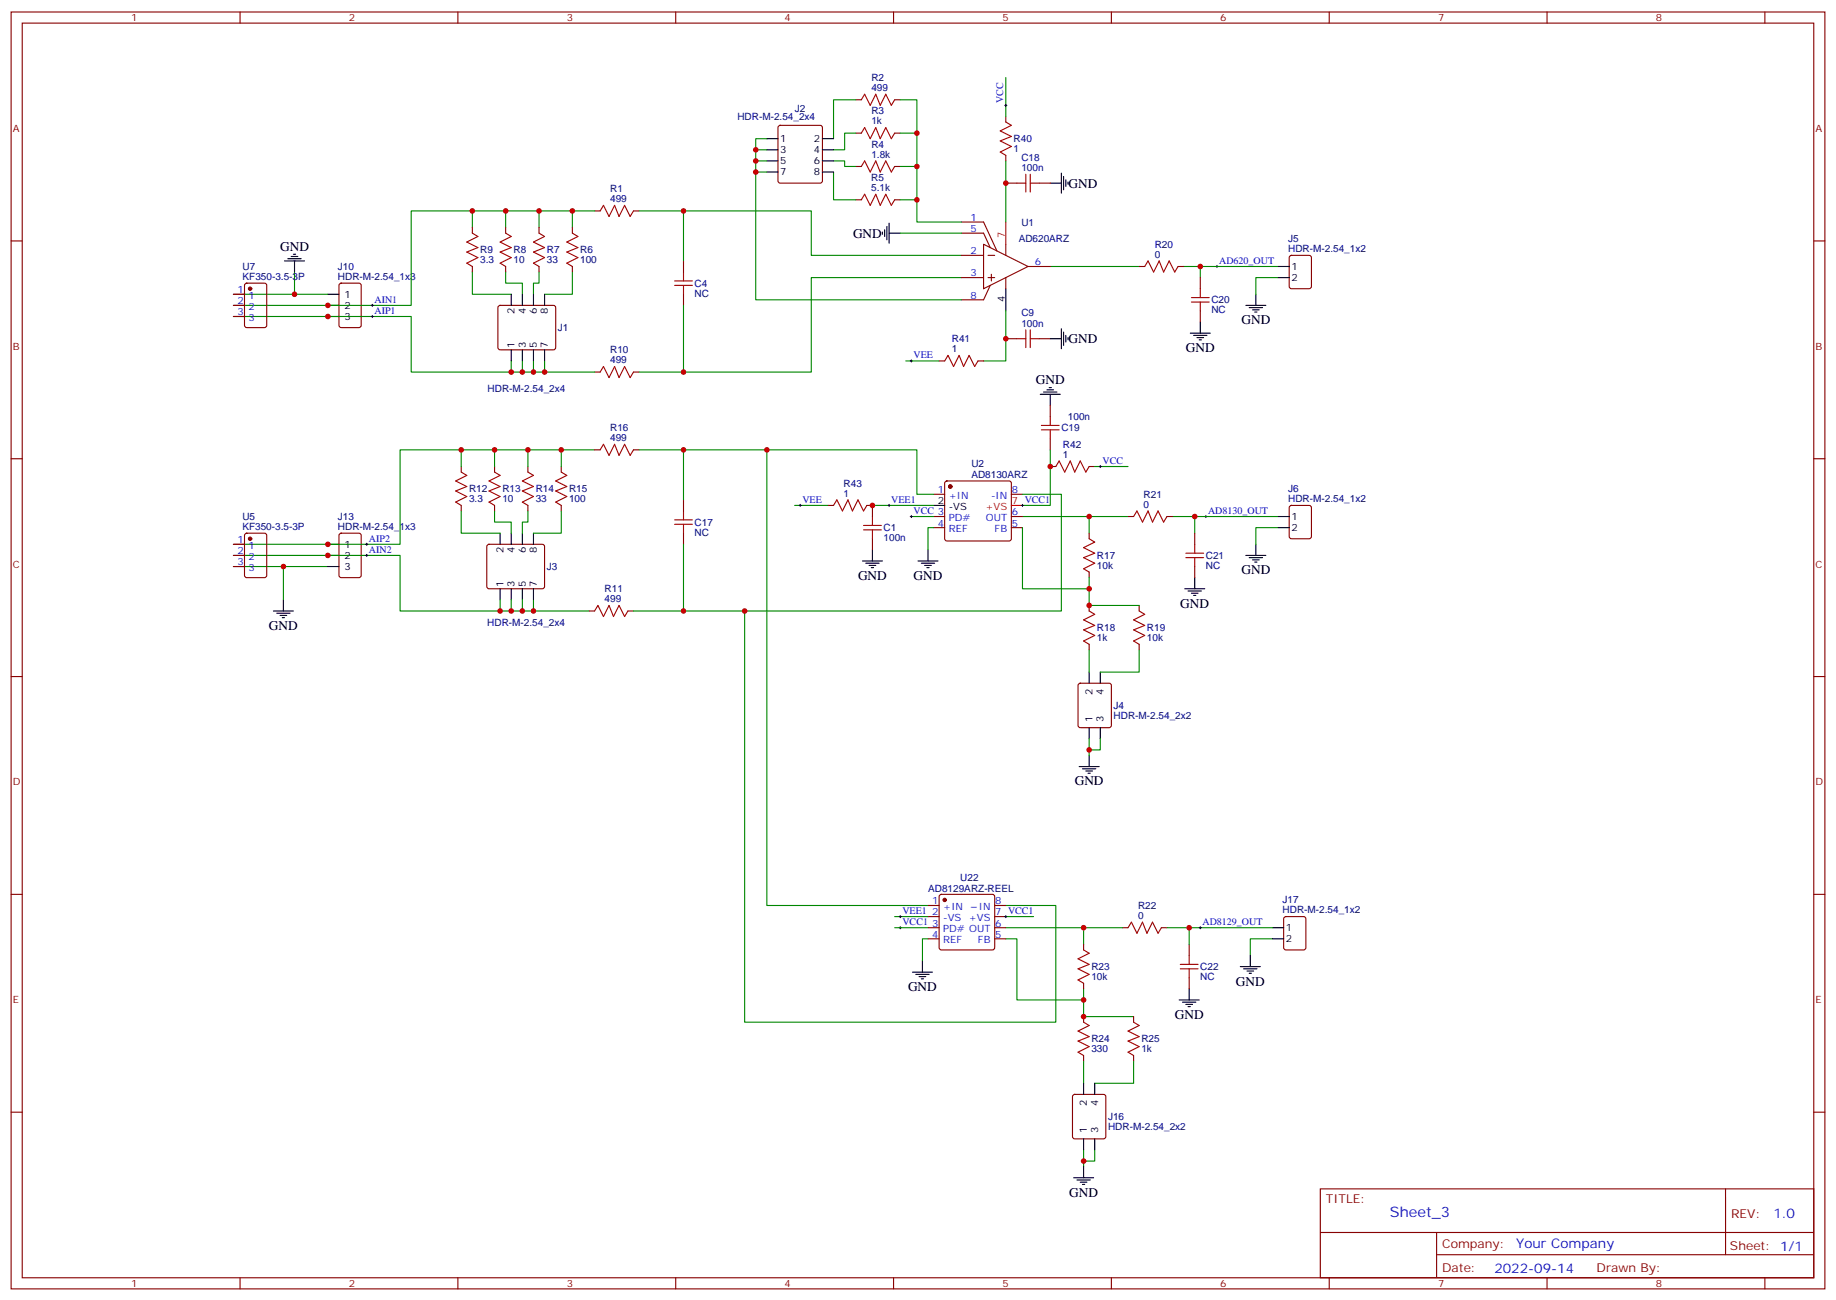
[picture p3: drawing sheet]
<svg xmlns="http://www.w3.org/2000/svg" width="583mm" height="413mm" viewBox="0 0 583 413" stroke-linecap="round" stroke-linejoin="round" font-family="sans-serif">
<g fill="none" stroke="#870000" stroke-width=".35">
<path d="M3.5 3.8h575.8v405.4h-575.8zM7.1 7.3h568.6v398.3h-568.6zM76.2 3.8v3.5M145.3 3.8v3.5M214.5 3.8v3.5M283.6 3.8v3.5M352.8 3.8v3.5M421.9 3.8v3.5M491.1 3.8v3.5M560.2 3.8v3.5M247.2 40l.4-.2h12.7l.5 .2 .3 .5v16.9l-.3 .5-.5 .2h-12.7l-.4-.2-.3-.5v-16.9zM271.6 31.7h1.8"/>
<path d="M284 31.7h1.8M319.3 37v1.7M271.6 42.3h1.8M271.6 52.8h1.8M284 42.3h1.8M284 52.8h1.8M319.3 58.1h3.5M319.3 49.3v1.8M329.8 58.1h3.6M3.5 76.5h3.6M149.9 72.2v1.8M160.5 72.2v1.8"/>
<path d="M171.1 72.2v1.8M181.7 72.2v1.8M188.7 67h1.8M201.1 67h1.7M271.6 63.4h1.8M284 63.4h1.8M305.2 74h7l2.1 4.6M305.2 70.5h7l4.2 9.2M312.2 77.5l14.1 7.1-14.1 7.1zM319.3 77.5v3.6M575.7 76.5h3.6M74.1 93.4h3.5"/>
<path d="M74.1 96.9h3.5M77.8 90.1l.5-.2h5.7l.6 .4 .1 13-.5 .6-5.9 .1-.6-.5-.1-12.9zM107.8 90.1l.5-.2h5.6l.7 .4 .1 13-.5 .6-5.9 .1-.6-.5-.1-12.9zM149.9 84.6v1.8M158.3 97.1l.4-.2h17l.5 .2 .2 .5v12.7l-.2 .5-.5 .3h-17l-.4-.3-.3-.5v-12.7zM160.5 84.6v1.8M171.1 84.6v1.8M181.7 84.6v1.8M217 82.8v3.6M217 93.4v3.5M305.2 88.1h7M305.2 81.1h7"/>
<path d="M313.6 88.1h2.1M313.6 81.1h2.1M314.3 90.6l-2.1 4.6h-7M314.7 87.1v2.1M319.3 88.1v3.6M326.3 84.6h7.1M361.6 84.6h1.8M373.9 84.6h1.8M381 88.1v3.6M381 98.7v3.5M409.5 81.3l.4-.2h5.7l.6 .4 .1 9.4-.5 .7-5.9 .1-.6-.5-.1-9.4zM74.1 100.5h3.5"/>
<path d="M188.7 118.1h1.8M201.1 118.1h1.7M298.1 114.6h1.8M310.4 114.6h1.8M319.3 107.5h3.5M329.8 107.5h3.6M333.4 128.7v3.5M333.4 139.3v3.5M3.5 145.6h3.6M146.4 148.1v1.8M157 148.1v1.8M167.6 148.1v1.8"/>
<path d="M178.2 148.1v1.8M188.7 142.8h1.8M201.1 142.8h1.7M217 158.7v3.5M296.3 156.9h3.6M300.1 152.9l.5-.2h19.7l.5 .2 .2 .5v17.6l-.2 .5-.5 .2h-19.7l-.5-.2-.2-.5v-17.6zM321 156.9h3.6M333.4 148.1h1.7M345.7 148.1h1.8M575.7 145.6h3.6M74.1 172.8h3.5M74.1 176.3h3.5"/>
<path d="M74.1 179.8h3.5M77.8 169.5l.5-.2h5.7l.6 .4 .1 13-.5 .6-5.9 .1-.6-.5-.1-12.9zM107.8 169.5l.5-.2h5.6l.7 .4 .1 13-.5 .6-5.9 .1-.6-.5-.1-12.9zM146.4 160.4v1.8M154.8 173l.4-.2h17l.5 .2 .2 .5v12.7l-.3 .5-.4 .2h-17l-.5-.2-.2-.5v-12.7zM157 160.4v1.8M167.6 160.4v1.8M178.2 160.4v1.8M217 169.3v3.5M262.8 160.4h1.8M275.2 160.4h1.7v3.6M276.9 171v3.6"/>
<path d="M296.3 164h3.6M296.3 167.5h3.6M321 164h3.6M321 167.5h3.6M345.7 169.3v1.7M358.1 164h1.7M370.4 164h1.8M379.2 169.3v3.5M379.2 179.8v3.6M409.5 160.6l.4-.2h5.7l.6 .5 .1 9.4-.5 .7h-5.9l-.6-.4-.1-9.5zM187 194h1.7M199.3 194h1.8"/>
<path d="M345.7 181.6v1.8M345.7 192.2v1.8M361.6 192.2v1.8M3.5 214.8h3.6M342.4 217.1l.5-.2h9.2l.5 .2 .2 .5v12.7l-.3 .5-.4 .2h-9.2l-.5-.2-.2-.5v-12.7zM345.7 204.5v1.8M361.6 204.5v1.8M575.7 214.8h3.6M3.5 283.9h3.6M294.6 294.5h3.5M294.6 287.4h3.5M294.6 291h3.5"/>
<path d="M294.6 298h3.5M298.3 284.1l.5-.2h16.2l.5 .2 .2 .5v16.2l-.2 .5-.5 .3h-16.2l-.5-.3-.2-.5v-16.2zM315.7 294.5h3.6M315.7 287.4h3.6M315.7 291h3.6M315.7 298h3.6M344 299.8v1.8M356.3 294.5h1.8M368.7 294.5h1.7M377.5 299.8v3.5M407.7 291.2l.5-.2h5.6l.7 .4v9.4l-.4 .7-5.9 .1-.7-.5v-9.4zM575.7 283.9h3.6"/>
<path d="M344 312.1v1.8M377.5 310.4v3.5M344 322.7v1.8M344 335.1v1.7M359.8 322.7v1.8M359.8 335.1v1.7M3.5 353.1h3.6M340.7 347.6l.4-.2h9.2l.5 .2 .2 .5v12.7l-.2 .5-.5 .2h-9.2l-.5-.2-.2-.5v-12.7zM575.7 353.1h3.6M419.1 377.4h156.6v28.2h-156.6zM547.7 377.4v20.9M419.1 391.2h156.5"/>
<path d="M456 398.3h119.6M456 391.2v14.2M76.2 405.6v3.6M145.3 405.6v3.6M214.5 405.6v3.6M283.6 405.6v3.6M352.8 405.6v3.6M421.9 405.6v3.6M491.1 405.6v3.6M560.2 405.6v3.6"/>
</g>
<g fill="none" stroke="#008700" stroke-width=".35">
<path d="M271.6 31.7h-7v12.3M285.8 31.7h5.2v31.7h-5.2M319.3 24.6v12.4M239.9 54.6h3.5M239.9 51.1h3.5M239.9 47.6h3.5M243.4 44h-3.5v51.2h65.3M264.6 51.1h3.5v1.7h3.5M264.6 54.6v8.8h7M271.6 42.3h-3.5v5.3h-3.5M285.8 52.8h5.2M285.8 42.3h5.2"/>
<path d="M319.3 51.1v19.4M149.9 72.2v-5.2h31.8v5.2M149.9 67h-19.4v29.9h-56.4M160.5 67v5.2M171.1 67v5.2M181.7 67h7M202.8 67h54.7v14.1h47.7M217 67v15.8M285.8 74h19.4M291 63.4v7.1h14.2M93.5 86.4v7h-19.4M93.5 93.4h10.6"/>
<path d="M149.9 86.4v7h12.4M160.5 86.4v3.5h5.3v3.5M171.1 86.4v3.5h-1.8v3.5M181.7 86.4v7h-8.8M217 96.9v21.2M305.2 88.1h-47.7v30h-54.7M319.3 98.7v15.9h-7.1M333.4 84.6h28.2M375.7 84.6h30M381 84.6v3.5M405.7 88.1h-7.1v5.3M74.1 100.5h56.4v17.6h31.8"/>
<path d="M162.3 114.6v3.5h26.4M165.8 114.6v3.5M169.3 114.6v3.5M172.9 114.6v3.5M287.5 114.6h10.6M146.4 142.8h-19.4v30h-52.9M146.4 148.1v-5.3h31.8v5.3M157 142.8v5.3M167.6 142.8v5.3M178.2 142.8h10.5M202.8 142.8h88.2v14.1h5.3M217 142.8v15.9"/>
<path d="M243.4 142.8v144.6h51.2M324.6 156.9h12.3v37.1h-135.8M333.4 142.8v17.6h-8.8M347.5 148.1h10.6M74.1 176.3h52.9v17.7h31.7M74.1 179.8h15.9v10.6M90 179.8h14.1M146.4 162.2v7.1h12.3M157 162.2v3.5h5.3v3.6M167.6 162.2v3.5h-1.8v3.6M178.2 162.2v7.1h-8.9M217 172.8v21.2"/>
<path d="M252.2 160.4h10.6M276.9 160.4h19.4M289.3 164h7M296.3 167.5h-1.7v7.1M324.6 164h33.5M324.6 167.5v19.4h21.1v-3.5M345.7 164v5.3M372.2 164h33.5M379.2 164v5.3M405.7 167.5h-7.1v5.3M158.7 190.4v3.6h28.3M162.3 190.4v3.6"/>
<path d="M165.8 190.4v3.6M169.3 190.4v3.6M236.4 194v130.5h98.7v-37.1h-15.8M345.7 186.9v5.3h15.9M345.7 206.3v7.1M361.6 206.3v7.1h-12.4M345.7 234.5v5.3M349.2 234.5v3.6h-3.5M284 294.5h10.6M284 291h10.6M294.6 298h-1.8v7.1M319.3 298h3.5v19.4h21.2v-3.5"/>
<path d="M319.3 294.5h37M319.3 291h8.8M344 294.5v5.3M370.4 294.5h33.5M377.5 294.5v5.3M403.9 298h-7v5.3M344 317.4v5.3h15.8M344 336.8v7.1M359.8 336.8v7.1h-12.3M344 365.1v5.2M347.5 365.1v3.5h-3.5"/>
</g>
<g fill="none" stroke="#000" stroke-width=".32">
<path d="M318.9 33.4h.7M319.3 33.1v.7M117.8 96.9h.7M118.2 96.6v.7M385.9 84.6h.7M386.3 84.2v.7M117.8 100.5h.7M118.2 100.1v.7M288.9 114.6h.7M289.3 114.2v.7M348.9 148.1h.7M349.2 147.7v.7"/>
<path d="M116.1 172.8h.7M116.1 176.3h.7M116.4 172.4v.7M116.4 176v.7M253.6 160.4h.8M254 160.1v.7M281.9 160.4h.7M282.2 160.1v.7M288.9 164h.7M289.3 163.6v.7M324.2 160.4h.7M324.6 160.1v.7"/>
<path d="M382.4 164h.7M382.8 163.6v.7M285.4 294.5h.7M285.4 291h.7M285.8 290.6v.7M285.8 294.1v.8M318.9 291h.7M319.3 290.6v.7M380.6 294.5h.8M381 294.1v.8"/>
</g>
<g fill="none" stroke="#000" stroke-width=".35">
<path d="M243.4 44h3.5M243.4 47.6h3.5M243.4 51.1h3.5M243.4 54.6h3.5M261.1 44h3.5M261.1 47.6h3.5M261.1 51.1h3.5M261.1 54.6h3.5M333.4 58.1h3.5M336.9 55v6.3M337.6 56v4.3M338.3 57.1v2.1"/>
<path d="M339 57.8v.7M280.1 73.7v.7M280.8 73v2.1M281.5 71.9v4.2M282.2 74h3.6M282.2 70.8v6.4M90.3 82.8h6.4M91.4 82.1h4.2M92.4 81.4h2.1M93.1 80.7h.7M93.5 82.8v3.6M104.1 93.4h3.5"/>
<path d="M104.1 96.9h3.5M162.3 93.4v3.5M165.8 93.4v3.5M169.3 93.4v3.5M172.9 93.4v3.5M319.3 91.7v7M395.5 96.9h6.3M396.5 97.6h4.3M397.6 98.4h2.1M398.3 99.1h.7M398.6 93.4v3.5M405.7 84.6h3.5"/>
<path d="M405.7 88.1h3.5M104.1 100.5h3.5M162.3 111.1v3.5M165.8 111.1v3.5M169.3 111.1v3.5M172.9 111.1v3.5M333.4 107.5h3.5M336.9 104.4v6.3M337.6 105.4v4.2M338.3 106.5v2.1M339 107.2v.7M377.8 105.8h6.4"/>
<path d="M378.9 106.5h4.2M379.9 107.2h2.2M380.6 107.9h.8M381 102.2v3.6M330.2 125.2h6.3M331.3 124.5h4.2M332.3 123.8h2.1M333 123h.7M333.4 125.2v3.5M104.1 179.8h3.5M104.1 172.8h3.5M104.1 176.3h3.5"/>
<path d="M158.7 169.3v3.5M162.3 169.3v3.5M165.8 169.3v3.5M169.3 169.3v3.5M273.8 178.1h6.3M274.8 178.8h4.2M275.9 179.5h2.1M276.9 174.6v3.5M291.4 178.1h6.3M292.5 178.8h4.2M293.5 179.5h2.1M294.6 174.6v3.5"/>
<path d="M296.3 160.4h3.6M395.5 176.3h6.3M396.5 177h4.3M397.6 177.7h2.1M398.3 178.4h.7M398.6 172.8v3.5M405.7 164h3.5M405.7 167.5h3.5M86.8 194h6.3M87.8 194.7h4.3M88.9 195.4h2.1M89.6 196.1h.7"/>
<path d="M90 190.4v3.6M158.7 186.9v3.5M162.3 186.9v3.5M165.8 186.9v3.5M169.3 186.9v3.5M276.6 180.2h.7M294.2 180.2h.7M376.1 186.9h6.3M377.1 187.6h4.3M378.2 188.3h2.1M378.9 189h.7M379.2 183.4v3.5"/>
<path d="M345.7 213.4v3.5M349.2 213.4v3.5M345.7 231v3.5M345.7 239.8v3.5M349.2 231v3.5M342.5 243.3h6.4M343.6 244.1h4.2M344.7 244.8h2.1M345.4 245.5h.7M403.9 294.5h3.6M403.9 298h3.6M289.6 308.6h6.4"/>
<path d="M290.7 309.3h4.2M291.7 310h2.2M292.5 310.7h.7M292.8 305.1v3.5M374.3 317.4h6.3M375.4 318.1h4.2M376.4 318.8h2.1M377.1 319.5h.7M377.5 313.9v3.5M393.7 306.8h6.3M394.8 307.6h4.2M395.8 308.3h2.1"/>
<path d="M396.5 309h.7M396.9 303.3v3.5M344 343.9v3.5M347.5 343.9v3.5M340.8 373.9h6.3M341.8 374.6h4.3M342.9 375.3h2.1M343.6 376h.7M344 361.5v3.6M344 370.3v3.6M347.5 361.5v3.6"/>
</g>
<g fill="none" stroke="#a10000" stroke-width=".35">
<path d="M273.4 31.7l1.1-1.8 1.7 3.5 1.8-3.5 1.4 3.5 1.8-3.5 1.7 3.5 1.1-1.7M319.3 38.7l1.7 1.1-3.5 1.8 3.5 1.7-3.5 1.4 3.5 1.8-3.5 1.8 1.8 1M273.4 42.3l1.1-1.8 1.7 3.5 1.8-3.5 1.4 3.5 1.8-3.5 1.7 3.5 1.1-1.7M273.4 52.8l1.1-1.7 1.7 3.5 1.8-3.5 1.4 3.5 1.8-3.5 1.7 3.5 1.1-1.8M322.8 58.1h2.8M325.6 55.3v5.7M327 55.3v5.7M327 58.1h2.8M149.9 74l1.8 1.1-3.5 1.7 3.5 1.8-3.5 1.4 3.5 1.8-3.5 1.7 1.7 1.1M160.5 74l1.8 1.1-3.6 1.7 3.6 1.8-3.6 1.4 3.6 1.8-3.6 1.7 1.8 1.1M171.1 74l1.8 1.1-3.6 1.7 3.6 1.8-3.6 1.4 3.6 1.8-3.6 1.7 1.8 1.1M181.7 74l1.7 1.1-3.5 1.7 3.5 1.8-3.5 1.4 3.5 1.8-3.5 1.7 1.8 1.1"/>
<path d="M190.5 67l1.1-1.8 1.7 3.5 1.8-3.5 1.4 3.5 1.8-3.5 1.7 3.5 1.1-1.7M273.4 63.4l1.1-1.7 1.7 3.5 1.8-3.5 1.4 3.5 1.8-3.5 1.7 3.5 1.1-1.8M214.1 90.6h5.7M214.1 89.2h5.7M217 86.4v2.8M217 90.6v2.8M363.4 84.6l1-1.8 1.8 3.6 1.7-3.6 1.5 3.6 1.7-3.6 1.8 3.6 1-1.8M378.2 94.5h5.6M378.2 95.9h5.6M381 91.7v2.8M381 95.9v2.8M190.5 118.1l1.1-1.8 1.7 3.6 1.8-3.6 1.4 3.6 1.8-3.6 1.7 3.6 1.1-1.8"/>
<path d="M299.9 114.6l1-1.8 1.8 3.5 1.7-3.5 1.5 3.5 1.7-3.5 1.8 3.5 1-1.7M322.8 107.5h2.8M325.6 104.7v5.6M327 104.7v5.6M327 107.5h2.8M330.6 136.5h5.6M330.6 135h5.6M333.4 132.2v2.8M333.4 136.5v2.8M146.4 149.9l1.8 1-3.6 1.8 3.6 1.7-3.6 1.5 3.6 1.7-3.6 1.8 1.8 1M157 149.9l1.7 1-3.5 1.8 3.5 1.7-3.5 1.5 3.5 1.7-3.5 1.8 1.8 1M167.6 149.9l1.7 1-3.5 1.8 3.5 1.7-3.5 1.5 3.5 1.7-3.5 1.8 1.8 1"/>
<path d="M178.2 149.9l1.7 1-3.5 1.8 3.5 1.7-3.5 1.5 3.5 1.7-3.5 1.8 1.8 1M190.5 142.8l1.1-1.8 1.7 3.6 1.8-3.6 1.4 3.6 1.8-3.6 1.7 3.6 1.1-1.8M335.1 148.1l1.1-1.8 1.8 3.6 1.7-3.6 1.4 3.6 1.8-3.6 1.8 3.6 1-1.8M214.1 166.4h5.7M214.1 165h5.7M217 162.2v2.8M217 166.4v2.9M264.6 160.4l1-1.7 1.8 3.5 1.8-3.5 1.4 3.5 1.7-3.5 1.8 3.5 1.1-1.8M274.1 168.2h5.7M274.1 166.8h5.7M276.9 164v2.8M276.9 168.2v2.8"/>
<path d="M345.7 171l1.8 1.1-3.5 1.7 3.5 1.8-3.5 1.4 3.5 1.8-3.5 1.8 1.7 1M359.8 164l1.1-1.8 1.8 3.5 1.7-3.5 1.4 3.5 1.8-3.5 1.8 3.5 1-1.7M376.4 177h5.7M376.4 175.6h5.7M379.2 172.8v2.8M379.2 177v2.8M188.7 194l1.1-1.8 1.8 3.5 1.7-3.5 1.4 3.5 1.8-3.5 1.8 3.5 1-1.7M345.7 194l1.8 1-3.5 1.8 3.5 1.7-3.5 1.5 3.5 1.7-3.5 1.8 1.7 1M361.6 194l1.8 1-3.6 1.8 3.6 1.7-3.6 1.5 3.6 1.7-3.6 1.8 1.8 1M358.1 294.5l1-1.8 1.8 3.6 1.8-3.6 1.4 3.6 1.7-3.6 1.8 3.6 1.1-1.8M344 301.6l1.7 1-3.5 1.8 3.5 1.7-3.5 1.5 3.5 1.7-3.5 1.8 1.8 1M374.6 307.6h5.7"/>
<path d="M374.6 306.1h5.7M377.5 303.3v2.8M377.5 307.6v2.8M344 324.5l1.7 1-3.5 1.8 3.5 1.8-3.5 1.4 3.5 1.7-3.5 1.8 1.8 1.1M359.8 324.5l1.8 1-3.5 1.8 3.5 1.8-3.5 1.4 3.5 1.7-3.5 1.8 1.7 1.1"/>
</g>
<path d="M319.3 70.5v7M321 160.4h3.6" fill="none" stroke="#f00" stroke-width=".35"/>
<g fill="#870000" stroke="#870000" stroke-width=".35">
<circle cx="301.6" cy="154.4" r=".53"/>
<circle cx="79.4" cy="91.7" r=".53"/>
<circle cx="79.4" cy="171" r=".53"/>
<circle cx="299.9" cy="285.7" r=".53"/>
</g>
<g fill="#c00">
<circle cx="236.4" cy="194" r=".88"/>
<circle cx="243.4" cy="142.8" r=".88"/>
<circle cx="344" cy="368.6" r=".88"/>
<circle cx="344" cy="322.7" r=".88"/>
<circle cx="344" cy="317.4" r=".88"/>
<circle cx="344" cy="294.5" r=".88"/>
<circle cx="377.5" cy="294.5" r=".88"/>
<circle cx="381" cy="84.6" r=".88"/>
<circle cx="379.2" cy="164" r=".88"/>
<circle cx="90" cy="179.8" r=".88"/>
<circle cx="104.1" cy="176.3" r=".88"/>
<circle cx="104.1" cy="172.8" r=".88"/>
<circle cx="93.5" cy="93.4" r=".88"/>
<circle cx="104.1" cy="96.9" r=".88"/>
<circle cx="104.1" cy="100.5" r=".88"/>
<circle cx="291" cy="52.8" r=".88"/>
<circle cx="291" cy="42.3" r=".88"/>
<circle cx="291" cy="63.4" r=".88"/>
<circle cx="239.9" cy="54.6" r=".88"/>
<circle cx="239.9" cy="51.1" r=".88"/>
<circle cx="239.9" cy="47.6" r=".88"/>
<circle cx="160.5" cy="67" r=".88"/>
<circle cx="171.1" cy="67" r=".88"/>
<circle cx="181.7" cy="67" r=".88"/>
<circle cx="165.8" cy="118.1" r=".88"/>
<circle cx="169.3" cy="118.1" r=".88"/>
<circle cx="172.9" cy="118.1" r=".88"/>
<circle cx="149.9" cy="67" r=".88"/>
<circle cx="162.3" cy="118.1" r=".88"/>
<circle cx="158.8" cy="194" r=".88"/>
<circle cx="146.4" cy="142.8" r=".88"/>
<circle cx="169.3" cy="194" r=".88"/>
<circle cx="165.8" cy="194" r=".88"/>
<circle cx="162.3" cy="194" r=".88"/>
<circle cx="178.2" cy="142.8" r=".88"/>
<circle cx="167.6" cy="142.8" r=".88"/>
<circle cx="157" cy="142.8" r=".88"/>
<circle cx="345.7" cy="164" r=".88"/>
<circle cx="345.7" cy="186.9" r=".88"/>
<circle cx="345.7" cy="192.2" r=".88"/>
<circle cx="345.7" cy="238.1" r=".88"/>
<circle cx="217" cy="118.1" r=".88"/>
<circle cx="217" cy="67" r=".88"/>
<circle cx="217" cy="142.8" r=".88"/>
<circle cx="217" cy="194" r=".88"/>
<circle cx="319.3" cy="107.5" r=".88"/>
<circle cx="319.3" cy="58.1" r=".88"/>
<circle cx="333.4" cy="148.1" r=".88"/>
<circle cx="276.9" cy="160.4" r=".88"/>
</g>
<text font-size="4.6" fill="#00f" x="441.2" y="386.4">Sheet_3</text>
<g font-size="4.2">
<text x="339.2" y="59.5">GND</text>
<text x="270.8" y="75.4">GND</text>
<text x="88.9" y="79.6">GND</text>
<text x="394.1" y="102.9">GND</text>
<text x="339.2" y="108.9">GND</text>
<text x="376.4" y="111.8">GND</text>
<text x="328.8" y="122">GND</text>
<text x="272.4" y="184.1">GND</text>
<text x="290" y="184.1">GND</text>
<text x="394.1" y="182.3">GND</text>
<text x="374.7" y="192.9">GND</text>
<text x="85.4" y="200">GND</text>
<text x="341.1" y="249.3">GND</text>
<text x="288.2" y="314.6">GND</text>
<text x="392.3" y="312.8">GND</text>
<text x="372.9" y="323.4">GND</text>
<text x="339.4" y="379.9">GND</text>
</g>
<g font-size="4.2" fill="#00f">
<text x="562.9" y="386.7">1.0</text>
<text x="481.3" y="396.2">Your Company</text>
<text x="474.4" y="404">2022-09-14</text>
</g>
<g font-size="3.9" fill="#800">
<text x="420.9" y="382">TITLE:</text>
<text x="549.5" y="386.7">REV:</text>
<text x="457.8" y="396.2">Company:</text>
<text x="549.1" y="396.8">Sheet: 1/1</text>
<text x="457.8" y="403.9">Date:</text>
<text x="506.8" y="403.9">Drawn By:</text>
</g>
<g font-size="3.2" fill="#800">
<text x="41.6" y="6.8">1</text>
<text x="110.8" y="6.8">2</text>
<text x="179.9" y="6.8">3</text>
<text x="249.1" y="6.8">4</text>
<text x="318.2" y="6.8">5</text>
<text x="387.3" y="6.8">6</text>
<text x="456.5" y="6.8">7</text>
<text x="525.6" y="6.8">8</text>
<text x="4.1" y="41.9">A</text>
<text x="576.3" y="41.9">A</text>
<text x="4.1" y="111.1">B</text>
<text x="576.3" y="111.1">B</text>
<text x="4.1" y="180.2">C</text>
<text x="576.3" y="180.2">C</text>
<text x="4.1" y="249.3">D</text>
<text x="576.3" y="249.3">D</text>
<text x="4.1" y="318.5">E</text>
<text x="576.3" y="318.5">E</text>
<text x="41.6" y="408.6">1</text>
<text x="110.8" y="408.6">2</text>
<text x="179.9" y="408.6">3</text>
<text x="249.1" y="408.6">4</text>
<text x="318.2" y="408.6">5</text>
<text x="387.3" y="408.6">6</text>
<text x="456.5" y="408.6">7</text>
<text x="525.6" y="408.6">8</text>
</g>
<g font-size="3.2" fill="#000080">
<text x="276.6" y="28.9">499</text>
<text x="276.6" y="25.7">R2</text>
<text x="252.3" y="35.6">J2</text>
<text x="234.1" y="38.1">HDR-M-2.54_2x4</text>
<text x="276.6" y="39.4">1k</text>
<text x="276.6" y="36.3">R3</text>
<text x="276.6" y="46.8">R4</text>
<text x="321.7" y="45.2">R40</text>
<text x="276.6" y="50">1.8k</text>
<text x="321.7" y="48.3">1</text>
<text x="324.2" y="51">C18</text>
<text x="276.5" y="57.4">R5</text>
<text x="324.2" y="54.3">100n</text>
<text x="193.7" y="64.1">499</text>
<text x="193.7" y="60.9">R1</text>
<text x="276.5" y="60.6">5.1k</text>
<text x="324.2" y="71.7">U1</text>
<text x="323.4" y="77">AD620ARZ</text>
<text x="408.9" y="76.8">J5</text>
<text x="152.4" y="83.6">3.3</text>
<text x="152.4" y="80.5">R9</text>
<text x="163" y="83.6">10</text>
<text x="163" y="80.5">R8</text>
<text x="173.6" y="83.6">33</text>
<text x="173.6" y="80.5">R7</text>
<text x="184.1" y="83.6">100</text>
<text x="184.2" y="80.5">R6</text>
<text x="366.5" y="81.8">0</text>
<text x="366.6" y="78.6">R20</text>
<text x="408.9" y="80">HDR-M-2.54_1x2</text>
<text x="77" y="88.8">KF350-3.5-3P</text>
<text x="77" y="85.7">U7</text>
<text x="107.3" y="88.8">HDR-M-2.54_1x3</text>
<text x="107.3" y="85.6">J10</text>
<text x="220.5" y="94.2">NC</text>
<text x="220.5" y="91">C4</text>
<text x="324.2" y="100.4">C9</text>
<text x="384.5" y="99.5">NC</text>
<text x="384.5" y="96.3">C20</text>
<text x="177.1" y="105.1">J1</text>
<text x="324.2" y="103.6">100n</text>
<text x="193.7" y="112.1">R10</text>
<text x="302.1" y="111.8">1</text>
<text x="302.1" y="108.6">R41</text>
<text x="193.7" y="115.3">499</text>
<text x="154.8" y="124.5">HDR-M-2.54_2x4</text>
<text x="193.7" y="136.8">R16</text>
<text x="336.9" y="136.9">C19</text>
<text x="339" y="133.4">100n</text>
<text x="193.7" y="140">499</text>
<text x="337.4" y="142.1">R42</text>
<text x="308.3" y="148.4">U2</text>
<text x="337.4" y="145.3">1</text>
<text x="267.8" y="154.4">R43</text>
<text x="308.3" y="151.6">AD8130ARZ</text>
<text x="148.9" y="159.5">3.3</text>
<text x="148.9" y="156.3">R12</text>
<text x="159.5" y="159.5">10</text>
<text x="159.5" y="156.3">R13</text>
<text x="170" y="159.5">33</text>
<text x="170" y="156.3">R14</text>
<text x="180.6" y="159.5">100</text>
<text x="180.6" y="156.3">R15</text>
<text x="267.8" y="157.6">1</text>
<text x="363" y="161.1">0</text>
<text x="363" y="158">R21</text>
<text x="408.9" y="159.4">HDR-M-2.54_1x2</text>
<text x="408.9" y="156.2">J6</text>
<text x="76.9" y="165">U5</text>
<text x="107.3" y="165.1">J13</text>
<text x="220.5" y="166.9">C17</text>
<text x="76.9" y="168.2">KF350-3.5-3P</text>
<text x="107.3" y="168.2">HDR-M-2.54_1x3</text>
<text x="220.5" y="170.1">NC</text>
<text x="280.5" y="171.8">100n</text>
<text x="280.5" y="168.7">C1</text>
<text x="348.2" y="177.5">R17</text>
<text x="382.8" y="177.5">C21</text>
<text x="173.6" y="181">J3</text>
<text x="348.2" y="180.6">10k</text>
<text x="382.8" y="180.6">NC</text>
<text x="191.9" y="191.1">499</text>
<text x="191.9" y="187.9">R11</text>
<text x="154.7" y="198.6">HDR-M-2.54_2x4</text>
<text x="348.2" y="203.6">1k</text>
<text x="348.2" y="200.4">R18</text>
<text x="364.1" y="203.6">10k</text>
<text x="364.1" y="200.4">R19</text>
<text x="353.5" y="225.1">J4</text>
<text x="353.5" y="228.3">HDR-M-2.54_2x2</text>
<text x="304.8" y="279.7">U22</text>
<text x="294.6" y="283.3">AD8129ARZ-REEL</text>
<text x="407.1" y="286.7">J17</text>
<text x="361.3" y="291.7">0</text>
<text x="361.3" y="288.5">R22</text>
<text x="407.1" y="289.9">HDR-M-2.54_1x2</text>
<text x="346.4" y="311.2">10k</text>
<text x="346.4" y="308">R23</text>
<text x="381" y="311.2">NC</text>
<text x="381" y="308">C22</text>
<text x="346.4" y="334.1">330</text>
<text x="346.4" y="330.9">R24</text>
<text x="362.3" y="334.1">1k</text>
<text x="362.3" y="330.9">R25</text>
<text x="351.7" y="358.8">HDR-M-2.54_2x2</text>
<text x="351.7" y="355.6">J16</text>
</g>
<g font-size="3.2" fill="#00f">
<text x="318.4" y="32.7" transform="rotate(-90 318.4 32.7)">VCC</text>
<text x="308.1" y="70.1">1</text>
<text x="308.1" y="73.7">5</text>
<text x="308.1" y="80.7">2</text>
<text x="387" y="83.7">AD620_OUT</text>
<text x="308.1" y="87.8">3</text>
<text x="328.4" y="84.2">6</text>
<text x="75.4" y="93.1">1</text>
<text x="78.9" y="94.8">1</text>
<text x="308.1" y="94.8">8</text>
<text x="75.4" y="96.6">2</text>
<text x="75.4" y="100.1">3</text>
<text x="78.9" y="98.4">2</text>
<text x="78.9" y="101.9">3</text>
<text x="118.9" y="96.1">AIN1</text>
<text x="118.9" y="99.6">AIP1</text>
<text x="290" y="113.7">VEE</text>
<text x="350" y="147.2">VCC</text>
<text x="254.7" y="159.6">VEE</text>
<text x="282.9" y="159.6">VEE1</text>
<text x="297.7" y="156.6">1</text>
<text x="301.2" y="158.3">+IN</text>
<text x="314.6" y="158.3">-IN</text>
<text x="321.2" y="156.6">8</text>
<text x="290" y="163.1">VCC 3</text>
<text x="297.7" y="167.1">4</text>
<text x="301.2" y="165.4">PD#</text>
<text x="312.9" y="165.4">OUT</text>
<text x="321.2" y="167.1">5</text>
<text x="321.2" y="163.6">6</text>
<text x="383.5" y="163.1">AD8130_OUT</text>
<text x="75.4" y="172.4">1</text>
<text x="117.1" y="171.9">AIP2</text>
<text x="301.2" y="168.9">REF</text>
<text x="315.7" y="168.9">FB</text>
<text x="75.4" y="176">2</text>
<text x="75.4" y="179.5">3</text>
<text x="78.9" y="174.2">1</text>
<text x="78.9" y="177.7">2</text>
<text x="117.1" y="175.4">AIN2</text>
<text x="78.9" y="181.3">3</text>
<text x="295.9" y="287.1">1</text>
<text x="315.9" y="287.1">8</text>
<text x="286.5" y="293.6">VCC1</text>
<text x="286.5" y="290.1">VEE1</text>
<text x="295.9" y="290.6">2</text>
<text x="299.4" y="288.9">+IN</text>
<text x="299.4" y="292.4">-VS</text>
<text x="307.5" y="292.4">+VS</text>
<text x="310.7" y="288.9">IN</text>
<text x="315.9" y="290.6">7 VCC1</text>
<text x="381.7" y="293.6">AD8129_OUT</text>
<text x="295.9" y="294.1">3</text>
<text x="295.9" y="297.7">4</text>
<text x="299.4" y="295.9">PD# OUT</text>
<text x="299.4" y="299.4">REF</text>
<text x="310.4" y="299.4">FB</text>
<text x="315.9" y="297.7">5</text>
<text x="315.9" y="294.1">6</text>
</g>
<g font-size="3.2">
<text x="247.6" y="45.1">1</text>
<text x="258.3" y="45.1">2</text>
<text x="247.6" y="48.6">3</text>
<text x="247.6" y="52.1">5</text>
<text x="258.3" y="48.6">4</text>
<text x="258.3" y="52.1">6</text>
<text x="247.6" y="55.7">7</text>
<text x="258.3" y="55.7">8</text>
<text x="409.9" y="85.7">1</text>
<text x="409.9" y="89.2">2</text>
<text x="109.4" y="94.5">1</text>
<text x="318.9" y="95.8" transform="rotate(-90 318.9 95.8)">4</text>
<text x="109.4" y="101.5">3</text>
<text x="109.4" y="98">2</text>
<text x="163.3" y="99.7" transform="rotate(-90 163.3 99.7)">2</text>
<text x="166.9" y="99.7" transform="rotate(-90 166.9 99.7)">4</text>
<text x="170.4" y="99.7" transform="rotate(-90 170.4 99.7)">6</text>
<text x="173.9" y="99.7" transform="rotate(-90 173.9 99.7)">8</text>
<text x="163.3" y="110.3" transform="rotate(-90 163.3 110.3)">1</text>
<text x="166.9" y="110.3" transform="rotate(-90 166.9 110.3)">3</text>
<text x="170.4" y="110.3" transform="rotate(-90 170.4 110.3)">5</text>
<text x="173.9" y="110.3" transform="rotate(-90 173.9 110.3)">7</text>
<text x="297.7" y="160.1">2</text>
<text x="301.2" y="161.9">-VS</text>
<text x="409.9" y="165">1</text>
<text x="109.4" y="173.8">1</text>
<text x="409.9" y="168.6">2</text>
<text x="109.4" y="177.4">2</text>
<text x="159.8" y="175.5" transform="rotate(-90 159.8 175.5)">2</text>
<text x="163.3" y="175.5" transform="rotate(-90 163.3 175.5)">4</text>
<text x="166.9" y="175.5" transform="rotate(-90 166.9 175.5)">6</text>
<text x="170.4" y="175.5" transform="rotate(-90 170.4 175.5)">8</text>
<text x="109.4" y="180.9">3</text>
<text x="159.8" y="186.2" transform="rotate(-90 159.8 186.2)">1</text>
<text x="163.3" y="186.2" transform="rotate(-90 163.3 186.2)">3</text>
<text x="166.9" y="186.2" transform="rotate(-90 166.9 186.2)">5</text>
<text x="170.4" y="186.2" transform="rotate(-90 170.4 186.2)">7</text>
<text x="346.8" y="220.7" transform="rotate(-90 346.8 220.7)">2</text>
<text x="350.3" y="220.7" transform="rotate(-90 350.3 220.7)">4</text>
<text x="346.8" y="229.2" transform="rotate(-90 346.8 229.2)">1</text>
<text x="350.3" y="229.2" transform="rotate(-90 350.3 229.2)">3</text>
<text x="408.2" y="295.6">1</text>
<text x="408.2" y="299.1">2</text>
<text x="345" y="351.2" transform="rotate(-90 345 351.2)">2</text>
<text x="348.5" y="351.2" transform="rotate(-90 348.5 351.2)">4</text>
<text x="345" y="359.8" transform="rotate(-90 345 359.8)">1</text>
<text x="348.5" y="359.8" transform="rotate(-90 348.5 359.8)">3</text>
</g>
<g font-size="3.2" fill="#f00">
<text x="318.9" y="75.4" transform="rotate(-90 318.9 75.4)">7</text>
<text x="312.8" y="161.9">+VS</text>
<text x="321.2" y="160.1">7 VCC1</text>
</g>
</svg>
